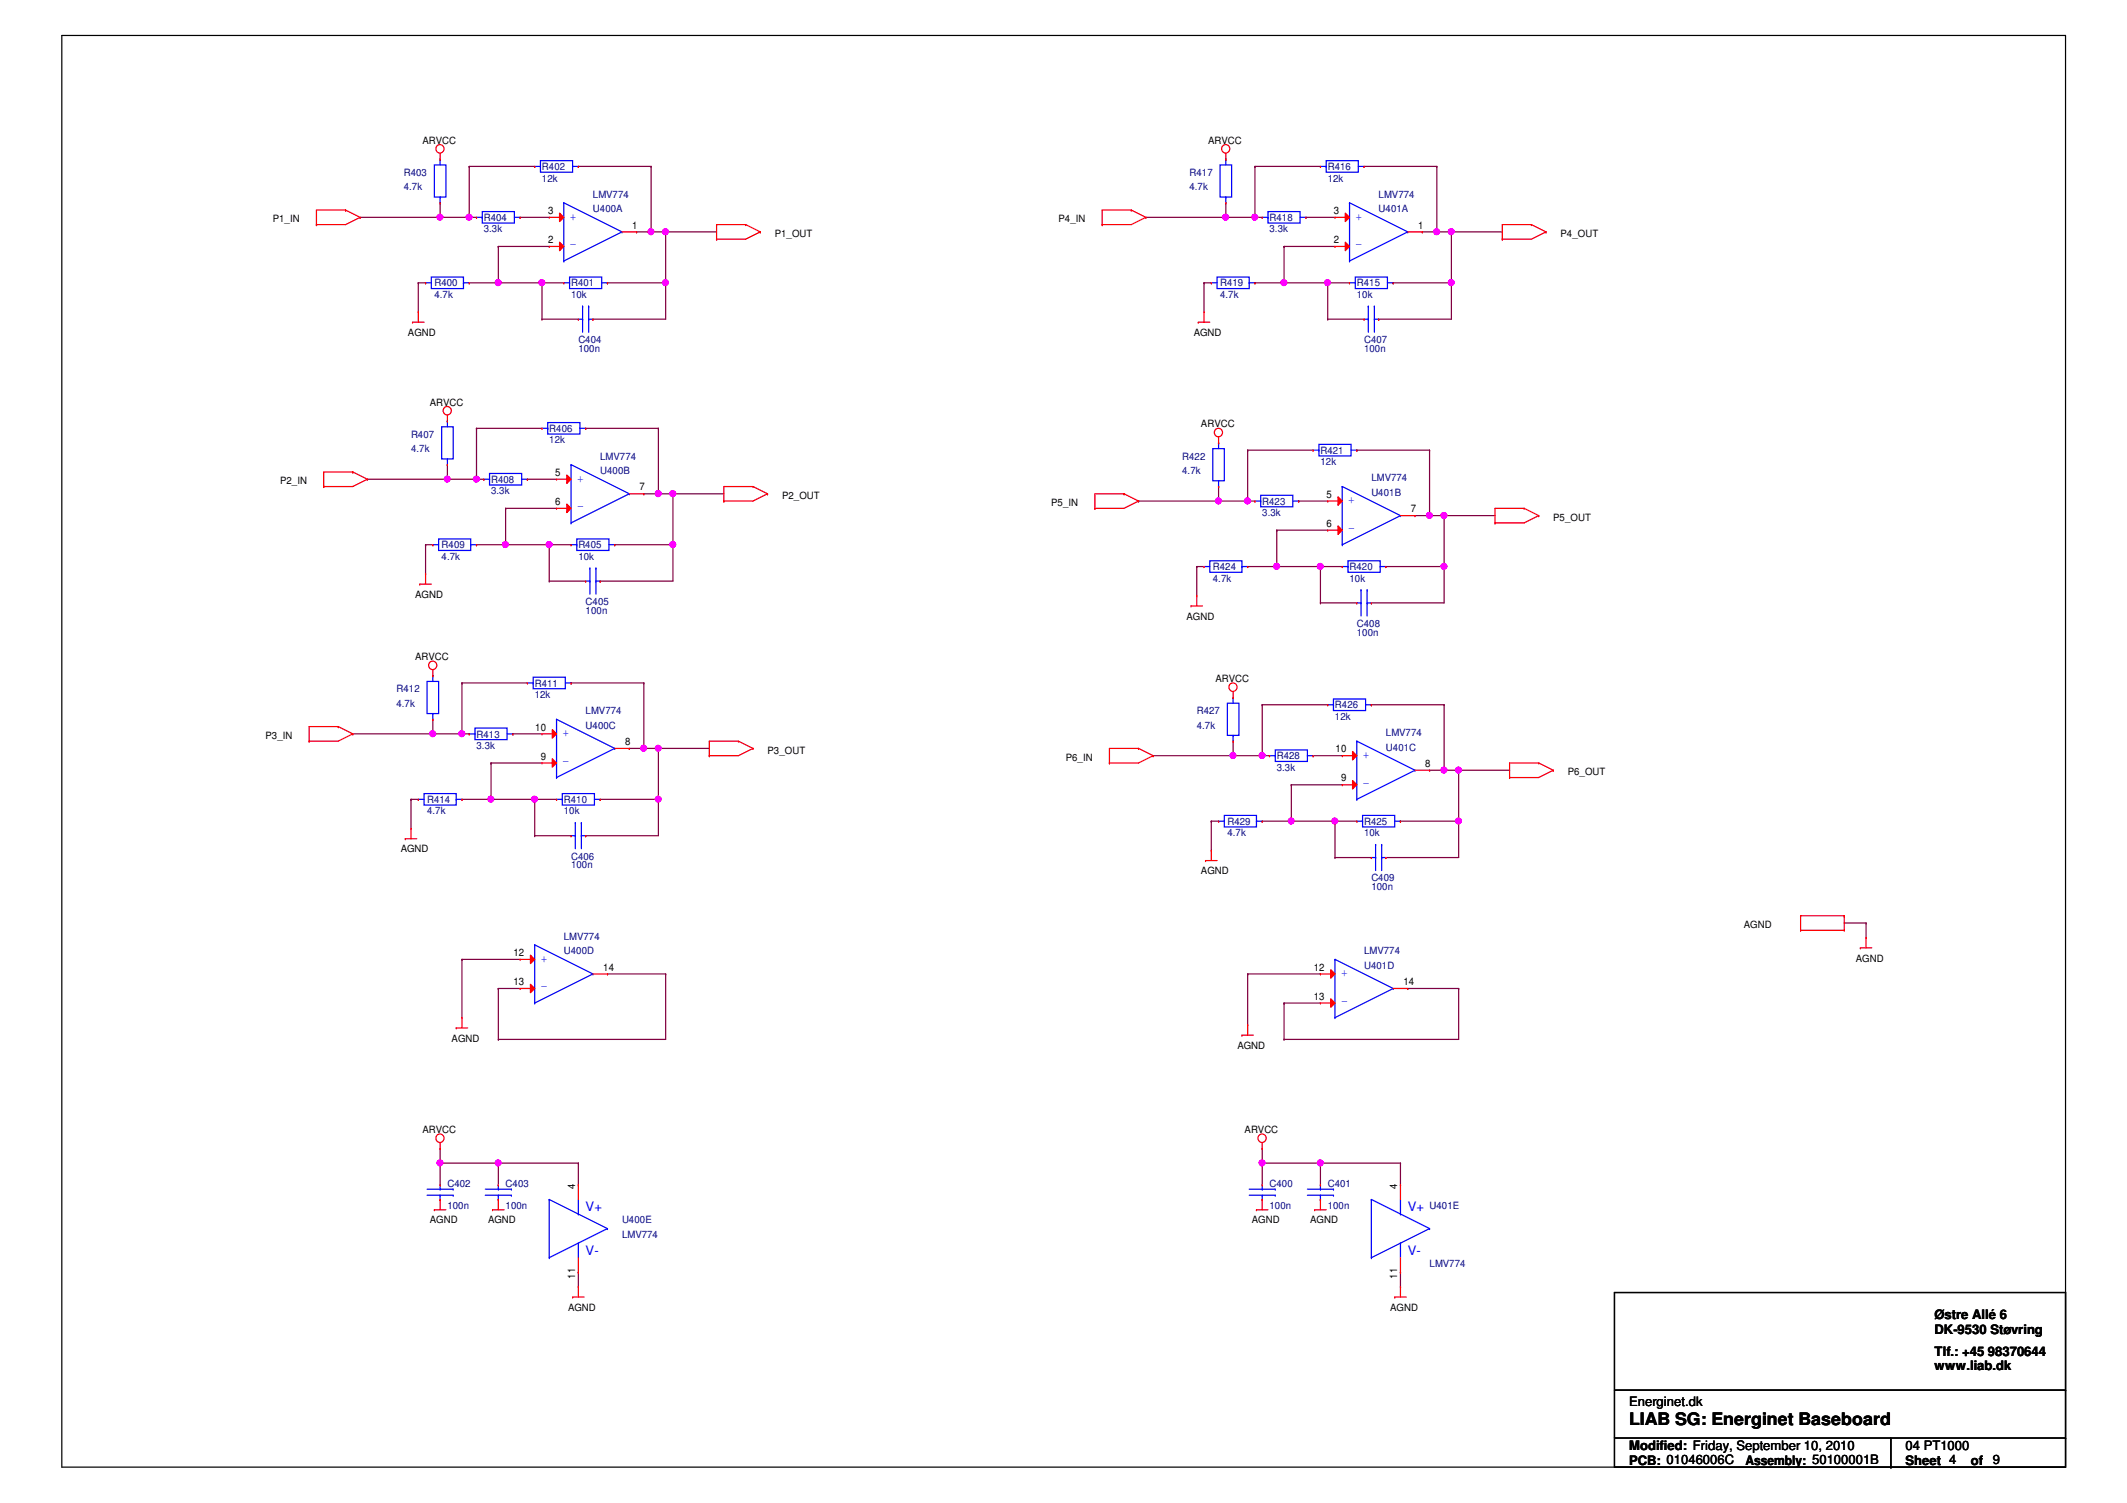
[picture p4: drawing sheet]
<svg xmlns="http://www.w3.org/2000/svg" width="297mm" height="210mm" viewBox="0 0 297 210" stroke-linecap="round" stroke-linejoin="round" font-family="sans-serif">
<path d="M8.6 5h279.9v199.9h-279.9z" fill="none" stroke="#000" stroke-width=".17"/>
<path d="M69.6 34.4h.1M69.6 34.4h7.1M75.7 39.5h.1M75.7 39.5h3" fill="none" stroke="#800040" stroke-width=".17"/>
<circle cx="75.7" cy="39.5" r=".4" fill="#f0f"/>
<circle cx="75.7" cy="39.5" r=".4" fill="none" stroke="#f0f" stroke-width=".17"/>
<path d="M65.5 30.4h.1M65.5 30.4h1M72.6 30.4h.1M72.6 30.4h4.1" fill="none" stroke="#800040" stroke-width=".17"/>
<circle cx="65.5" cy="30.3" r=".4" fill="#f0f"/>
<circle cx="65.5" cy="30.3" r=".4" fill="none" stroke="#f0f" stroke-width=".17"/>
<path d="M50.3 30.4h.1M61.5 28.3h.1M61.5 28.3v2.1h-11.2" fill="none" stroke="#800040" stroke-width=".17"/>
<circle cx="61.4" cy="30.3" r=".4" fill="#f0f"/>
<circle cx="61.4" cy="30.3" r=".4" fill="none" stroke="#f0f" stroke-width=".17"/>
<path d="M61.5 30.4h.1M65.5 23.2h.1M65.5 23.2v7.2h-4M65.5 23.2h9.2M84.8 39.5h.1M93 32.4h.1M93 32.4h7.1M93 32.4v7.1h-8.2" fill="none" stroke="#800040" stroke-width=".17"/>
<circle cx="92.9" cy="39.5" r=".4" fill="#f0f"/>
<circle cx="92.9" cy="39.5" r=".4" fill="none" stroke="#f0f" stroke-width=".17"/>
<circle cx="92.9" cy="32.4" r=".4" fill="#f0f"/>
<circle cx="92.9" cy="32.4" r=".4" fill="none" stroke="#f0f" stroke-width=".17"/>
<path d="M90.9 23.2h.1M90.9 23.2v9.2" fill="none" stroke="#800040" stroke-width=".17"/>
<circle cx="90.9" cy="32.4" r=".4" fill="#f0f"/>
<circle cx="90.9" cy="32.4" r=".4" fill="none" stroke="#f0f" stroke-width=".17"/>
<path d="M58.4 39.5h.1M58.4 39.5v4.1M69.6 34.4h.1M69.6 34.4v5.1M80.8 23.2h.1M80.8 23.2h10.1M88.9 32.4h.1M88.9 32.4h4.1M90.9 32.4h.1" fill="none" stroke="#800040" stroke-width=".17"/>
<circle cx="69.6" cy="39.5" r=".4" fill="#f0f"/>
<circle cx="69.6" cy="39.5" r=".4" fill="none" stroke="#f0f" stroke-width=".17"/>
<g fill="none" stroke="#800040" stroke-width=".17">
<path d="M58.4 39.5h.1M58.4 39.5h1M65.5 39.5h.1M65.5 39.5h10.2M69.6 39.5h.1M75.7 39.5h.1M75.7 39.5v5.1M93 39.5h.1M93 39.5v5.1h-10.2M75.7 44.6h.1M75.7 44.6h5.1M82.8 44.6h.1"/>
<path d="M70.6 71h.1M70.6 71h7.1M76.7 76.1h.1M76.7 76.1h3.1"/>
</g>
<circle cx="76.7" cy="76" r=".4" fill="#f0f"/>
<circle cx="76.7" cy="76" r=".4" fill="none" stroke="#f0f" stroke-width=".17"/>
<path d="M66.5 66.9h.1M66.5 66.9h1.1M73.7 66.9h.1M73.7 66.9h4" fill="none" stroke="#800040" stroke-width=".17"/>
<circle cx="66.5" cy="66.9" r=".4" fill="#f0f"/>
<circle cx="66.5" cy="66.9" r=".4" fill="none" stroke="#f0f" stroke-width=".17"/>
<path d="M51.3 66.9h.1M62.5 64.9h.1M62.5 64.9v2h-11.2" fill="none" stroke="#800040" stroke-width=".17"/>
<circle cx="62.5" cy="66.9" r=".4" fill="#f0f"/>
<circle cx="62.5" cy="66.9" r=".4" fill="none" stroke="#f0f" stroke-width=".17"/>
<path d="M66.5 59.8h.1M66.5 59.8v7.1h-4M66.5 59.8h9.2M62.5 66.9h.1M85.8 76.1h.1M94 69h.1M94 69h7.1M94 69v7.1h-8.2" fill="none" stroke="#800040" stroke-width=".17"/>
<circle cx="94" cy="76" r=".4" fill="#f0f"/>
<circle cx="94" cy="76" r=".4" fill="none" stroke="#f0f" stroke-width=".17"/>
<circle cx="94" cy="68.9" r=".4" fill="#f0f"/>
<circle cx="94" cy="68.9" r=".4" fill="none" stroke="#f0f" stroke-width=".17"/>
<path d="M91.9 59.8h.1M91.9 59.8v9.2" fill="none" stroke="#800040" stroke-width=".17"/>
<circle cx="91.9" cy="68.9" r=".4" fill="#f0f"/>
<circle cx="91.9" cy="68.9" r=".4" fill="none" stroke="#f0f" stroke-width=".17"/>
<path d="M81.8 59.8h.1M81.8 59.8h10.1M59.4 76.1h.1M59.4 76.1v4M70.6 71h.1M70.6 71v5.1M89.9 69h.1M89.9 69h4.1M91.9 69h.1" fill="none" stroke="#800040" stroke-width=".17"/>
<circle cx="70.6" cy="76" r=".4" fill="#f0f"/>
<circle cx="70.6" cy="76" r=".4" fill="none" stroke="#f0f" stroke-width=".17"/>
<g fill="none" stroke="#800040" stroke-width=".17">
<path d="M59.4 76.1h.1M59.4 76.1h1M66.5 76.1h.1M66.5 76.1h10.2M70.6 76.1h.1M76.7 76.1h.1M76.7 76.1v5.1M94 76.1h.1M94 76.1v5.1h-10.2M76.7 81.2h.1M76.7 81.2h5.1M83.8 81.2h.1"/>
<path d="M68.6 106.6h.1M68.6 106.6h7.1M74.7 111.6h.1M74.7 111.6h3"/>
</g>
<circle cx="74.6" cy="111.6" r=".4" fill="#f0f"/>
<circle cx="74.6" cy="111.6" r=".4" fill="none" stroke="#f0f" stroke-width=".17"/>
<path d="M64.5 102.5h.1M64.5 102.5h1M71.6 102.5h.1M71.6 102.5h4.1" fill="none" stroke="#800040" stroke-width=".17"/>
<circle cx="64.5" cy="102.5" r=".4" fill="#f0f"/>
<circle cx="64.5" cy="102.5" r=".4" fill="none" stroke="#f0f" stroke-width=".17"/>
<path d="M49.3 102.5h.1M60.4 100.5h.1M60.4 100.5v2h-11.1" fill="none" stroke="#800040" stroke-width=".17"/>
<circle cx="60.4" cy="102.5" r=".4" fill="#f0f"/>
<circle cx="60.4" cy="102.5" r=".4" fill="none" stroke="#f0f" stroke-width=".17"/>
<path d="M64.5 95.4h.1M64.5 95.4v7.1h-4.1M64.5 95.4h9.2M60.4 102.5h.1M83.8 111.6h.1M91.9 104.5h.1M91.9 104.5h7.2M91.9 104.5v7.1h-8.1" fill="none" stroke="#800040" stroke-width=".17"/>
<circle cx="91.9" cy="111.6" r=".4" fill="#f0f"/>
<circle cx="91.9" cy="111.6" r=".4" fill="none" stroke="#f0f" stroke-width=".17"/>
<circle cx="91.9" cy="104.5" r=".4" fill="#f0f"/>
<circle cx="91.9" cy="104.5" r=".4" fill="none" stroke="#f0f" stroke-width=".17"/>
<path d="M89.9 95.4h.1M89.9 95.4v9.1" fill="none" stroke="#800040" stroke-width=".17"/>
<circle cx="89.9" cy="104.5" r=".4" fill="#f0f"/>
<circle cx="89.9" cy="104.5" r=".4" fill="none" stroke="#f0f" stroke-width=".17"/>
<path d="M79.8 95.4h.1M79.8 95.4h10.1M57.4 111.6h.1M57.4 111.6v4.1M68.6 106.6h.1M68.6 106.6v5M87.9 104.5h.1M87.9 104.5h4M89.9 104.5h.1" fill="none" stroke="#800040" stroke-width=".17"/>
<circle cx="68.6" cy="111.6" r=".4" fill="#f0f"/>
<circle cx="68.6" cy="111.6" r=".4" fill="none" stroke="#f0f" stroke-width=".17"/>
<g fill="none" stroke="#800040" stroke-width=".17">
<path d="M179.3 34.4h.1M179.3 34.4h7.1M185.4 39.5h.1M185.4 39.5h3.1M57.4 111.6h.1M57.4 111.6h1M64.5 111.6h.1M64.5 111.6h10.2M68.6 111.6h.1M74.7 116.7h.1M74.7 111.6h.1M74.7 116.7h5.1"/>
<path d="M74.7 111.6v5.1M81.8 116.7h.1M91.9 111.6h.1M91.9 111.6v5.1h-10.1"/>
</g>
<circle cx="185.4" cy="39.5" r=".4" fill="#f0f"/>
<circle cx="185.4" cy="39.5" r=".4" fill="none" stroke="#f0f" stroke-width=".17"/>
<path d="M175.3 30.4h.1M175.3 30.4h1M182.4 30.4h.1M182.4 30.4h4" fill="none" stroke="#800040" stroke-width=".17"/>
<circle cx="175.2" cy="30.3" r=".4" fill="#f0f"/>
<circle cx="175.2" cy="30.3" r=".4" fill="none" stroke="#f0f" stroke-width=".17"/>
<path d="M160 30.4h.1M171.2 28.3h.1M171.2 28.3v2.1h-11.2" fill="none" stroke="#800040" stroke-width=".17"/>
<circle cx="171.2" cy="30.3" r=".4" fill="#f0f"/>
<circle cx="171.2" cy="30.3" r=".4" fill="none" stroke="#f0f" stroke-width=".17"/>
<path d="M171.2 30.4h.1M175.3 23.2h.1M175.3 23.2v7.2h-4.1M175.3 23.2h9.1M194.6 39.5h.1M202.7 32.4h.1M202.7 32.4h7.1M202.7 32.4v7.1h-8.1" fill="none" stroke="#800040" stroke-width=".17"/>
<circle cx="202.7" cy="39.5" r=".4" fill="#f0f"/>
<circle cx="202.7" cy="39.5" r=".4" fill="none" stroke="#f0f" stroke-width=".17"/>
<circle cx="202.7" cy="32.4" r=".4" fill="#f0f"/>
<circle cx="202.7" cy="32.4" r=".4" fill="none" stroke="#f0f" stroke-width=".17"/>
<path d="M200.7 23.2h.1M200.7 23.2v9.2" fill="none" stroke="#800040" stroke-width=".17"/>
<circle cx="200.6" cy="32.4" r=".4" fill="#f0f"/>
<circle cx="200.6" cy="32.4" r=".4" fill="none" stroke="#f0f" stroke-width=".17"/>
<path d="M168.1 39.5h.1M168.1 39.5v4.1M179.3 34.4h.1M179.3 34.4v5.1M190.5 23.2h.1M190.5 23.2h10.2M198.6 32.4h.1M198.6 32.4h4.1M200.7 32.4h.1" fill="none" stroke="#800040" stroke-width=".17"/>
<circle cx="179.3" cy="39.5" r=".4" fill="#f0f"/>
<circle cx="179.3" cy="39.5" r=".4" fill="none" stroke="#f0f" stroke-width=".17"/>
<g fill="none" stroke="#800040" stroke-width=".17">
<path d="M168.1 39.5h.1M168.1 39.5h1.1M175.3 39.5h.1M175.3 39.5h10.1M179.3 39.5h.1M185.4 39.5h.1M185.4 39.5v5.1M202.7 39.5h.1M202.7 39.5v5.1h-10.2M185.4 44.6h.1M185.4 44.6h5.1M192.5 44.6h.1"/>
<path d="M178.3 74h.1M178.3 74h7.1M184.4 79.1h.1M184.4 79.1h3"/>
</g>
<circle cx="184.4" cy="79.1" r=".4" fill="#f0f"/>
<circle cx="184.4" cy="79.1" r=".4" fill="none" stroke="#f0f" stroke-width=".17"/>
<path d="M174.2 70h.1M174.2 70h1.1M181.4 70h.1M181.4 70h4" fill="none" stroke="#800040" stroke-width=".17"/>
<circle cx="174.2" cy="70" r=".4" fill="#f0f"/>
<circle cx="174.2" cy="70" r=".4" fill="none" stroke="#f0f" stroke-width=".17"/>
<path d="M159 70h.1M170.2 67.9h.1M170.2 67.9v2.1h-11.2" fill="none" stroke="#800040" stroke-width=".17"/>
<circle cx="170.2" cy="70" r=".4" fill="#f0f"/>
<circle cx="170.2" cy="70" r=".4" fill="none" stroke="#f0f" stroke-width=".17"/>
<path d="M170.2 70h.1M174.2 62.9h.1M174.2 62.9v7.1h-4M174.2 62.9h9.2M193.5 79.1h.1M201.7 72h.1M201.7 72h7.1M201.7 72v7.1h-8.2" fill="none" stroke="#800040" stroke-width=".17"/>
<circle cx="201.6" cy="79.1" r=".4" fill="#f0f"/>
<circle cx="201.6" cy="79.1" r=".4" fill="none" stroke="#f0f" stroke-width=".17"/>
<circle cx="201.6" cy="72" r=".4" fill="#f0f"/>
<circle cx="201.6" cy="72" r=".4" fill="none" stroke="#f0f" stroke-width=".17"/>
<path d="M199.6 62.9h.1M199.6 62.9v9.1" fill="none" stroke="#800040" stroke-width=".17"/>
<circle cx="199.6" cy="72" r=".4" fill="#f0f"/>
<circle cx="199.6" cy="72" r=".4" fill="none" stroke="#f0f" stroke-width=".17"/>
<path d="M167.1 79.1h.1M167.1 79.1v4.1M178.3 74h.1M178.3 74v5.1M189.5 62.9h.1M189.5 62.9h10.1M197.6 72h.1M197.6 72h4.1M199.6 72h.1" fill="none" stroke="#800040" stroke-width=".17"/>
<circle cx="178.3" cy="79.1" r=".4" fill="#f0f"/>
<circle cx="178.3" cy="79.1" r=".4" fill="none" stroke="#f0f" stroke-width=".17"/>
<g fill="none" stroke="#800040" stroke-width=".17">
<path d="M167.1 79.1h.1M167.1 79.1h1M174.2 79.1h.1M174.2 79.1h10.2M178.3 79.1h.1M184.4 79.1h.1M184.4 79.1v5.1M201.7 79.1h.1M201.7 79.1v5.1h-10.2M184.4 84.2h.1M184.4 84.2h5.1M191.5 84.2h.1"/>
<path d="M180.3 109.6h.1M180.3 109.6h7.1M186.4 114.7h.1M186.4 114.7h3.1"/>
</g>
<circle cx="186.4" cy="114.7" r=".4" fill="#f0f"/>
<circle cx="186.4" cy="114.7" r=".4" fill="none" stroke="#f0f" stroke-width=".17"/>
<path d="M176.3 105.5h.1M176.3 105.5h1M183.4 105.5h.1M183.4 105.5h4" fill="none" stroke="#800040" stroke-width=".17"/>
<circle cx="176.2" cy="105.5" r=".4" fill="#f0f"/>
<circle cx="176.2" cy="105.5" r=".4" fill="none" stroke="#f0f" stroke-width=".17"/>
<path d="M161 105.5h.1M172.2 103.5h.1M172.2 103.5v2h-11.2" fill="none" stroke="#800040" stroke-width=".17"/>
<circle cx="172.2" cy="105.5" r=".4" fill="#f0f"/>
<circle cx="172.2" cy="105.5" r=".4" fill="none" stroke="#f0f" stroke-width=".17"/>
<path d="M176.3 98.4h.1M176.3 98.4v7.1h-4.1M176.3 98.4h9.1M172.2 105.5h.1M195.6 114.7h.1M203.7 107.6h.1M203.7 107.6h7.1M203.7 107.6v7.1h-8.1" fill="none" stroke="#800040" stroke-width=".17"/>
<circle cx="203.7" cy="114.7" r=".4" fill="#f0f"/>
<circle cx="203.7" cy="114.7" r=".4" fill="none" stroke="#f0f" stroke-width=".17"/>
<circle cx="203.7" cy="107.5" r=".4" fill="#f0f"/>
<circle cx="203.7" cy="107.5" r=".4" fill="none" stroke="#f0f" stroke-width=".17"/>
<path d="M201.7 98.4h.1M201.7 98.4v9.2" fill="none" stroke="#800040" stroke-width=".17"/>
<circle cx="201.6" cy="107.5" r=".4" fill="#f0f"/>
<circle cx="201.6" cy="107.5" r=".4" fill="none" stroke="#f0f" stroke-width=".17"/>
<path d="M191.5 98.4h.1M191.5 98.4h10.2M169.2 114.7h.1M169.2 114.7v4M180.3 109.6h.1M180.3 109.6v5.1M199.6 107.6h.1M199.6 107.6h4.1M201.7 107.6h.1" fill="none" stroke="#800040" stroke-width=".17"/>
<circle cx="180.3" cy="114.7" r=".4" fill="#f0f"/>
<circle cx="180.3" cy="114.7" r=".4" fill="none" stroke="#f0f" stroke-width=".17"/>
<g fill="none" stroke="#800040" stroke-width=".17">
<path d="M169.2 114.7h.1M169.2 114.7h1M176.3 114.7h.1M176.3 114.7h10.1M180.3 114.7h.1M186.4 119.8h.1M186.4 114.7h.1M186.4 119.8h5.1M186.4 114.7v5.1M193.5 119.8h.1M203.7 114.7h.1M203.7 114.7v5.1h-10.2"/>
<path d="M176.3 162.4h.1M176.3 162.4v3.1M176.3 162.4h8.1M184.4 162.4h.1M184.4 162.4v3.1"/>
</g>
<circle cx="176.2" cy="162.4" r=".4" fill="#f0f"/>
<circle cx="176.2" cy="162.4" r=".4" fill="none" stroke="#f0f" stroke-width=".17"/>
<path d="M184.4 162.4h.1M184.4 162.4h11.2M195.6 162.4h.1M195.6 177.7h.1M195.6 162.4v3.1M195.6 177.7v2" fill="none" stroke="#800040" stroke-width=".17"/>
<circle cx="184.4" cy="162.4" r=".4" fill="#f0f"/>
<circle cx="184.4" cy="162.4" r=".4" fill="none" stroke="#f0f" stroke-width=".17"/>
<g fill="none" stroke="#800040" stroke-width=".17">
<path d="M64.5 134h.1M64.5 134v8.1M64.5 134h8.1M69.6 138h.1M69.6 138v7.2M69.6 138h3M84.8 136h.1M84.8 136h8.2M93 136h.1M93 136v9.2h-23.4M69.6 145.2h.1M61.5 162.4h.1"/>
<path d="M61.5 162.4v3.1M61.5 162.4h8.1M69.6 162.4h.1M69.6 162.4v3.1M176.3 160.4h.1M176.3 160.4v2"/>
</g>
<circle cx="61.4" cy="162.4" r=".4" fill="#f0f"/>
<circle cx="61.4" cy="162.4" r=".4" fill="none" stroke="#f0f" stroke-width=".17"/>
<path d="M69.6 162.4h.1M69.6 162.4h11.2" fill="none" stroke="#800040" stroke-width=".17"/>
<circle cx="69.6" cy="162.4" r=".4" fill="#f0f"/>
<circle cx="69.6" cy="162.4" r=".4" fill="none" stroke="#f0f" stroke-width=".17"/>
<g fill="none" stroke="#800040" stroke-width=".17">
<path d="M174.2 136h.1M174.2 136v7.1M174.2 136h10.2M196.6 138h.1M196.6 138h7.1M203.7 138h.1M203.7 138v7.2h-24.4M257.6 128.9h3M260.6 128.9h.1M260.6 130.9h.1M260.6 128.9v2M179.3 140.1h.1"/>
<path d="M179.3 145.2h.1M179.3 140.1h5.1M179.3 140.1v5.1M61.5 160.4h.1M61.5 160.4v2M80.8 162.4h.1M80.8 177.7h.1M80.8 162.4v3.1M80.8 177.7v2"/>
</g>
<g fill="none" stroke="#f00" stroke-width=".17">
<path d="M44.2 31.4h.1M48.3 29.3h.1M48.3 29.3l2 1.1M48.3 29.3h-4.1v2.1M50.3 30.4h.1M50.3 30.4l-2 1h-4.1M61.5 22.2h.1M61.5 21.4v.8M74.7 23.2h.1M80.8 23.2h.1M100.1 33.4h.1M104.1 31.4h.1"/>
<path d="M104.1 31.4h-4v2M104.1 31.4l2.1 1M106.2 32.4h.1M106.2 32.4l-2.1 1h-4M153.9 31.4h.1M158 29.3h.1M158 29.3h-4.1v2.1M158 29.3l2 1.1M160 30.4h.1M160 30.4l-2 1h-4.1M169.2 39.5h.1M171.2 22.2h.1"/>
<path d="M171.2 21.4v.8M175.3 39.5h.1M176.3 30.4h.1M182.4 30.4h.1M209.8 33.4h.1M213.9 31.4h.1M213.9 31.4h-4.1v2M213.9 31.4l2 1M215.9 32.4h.1M215.9 32.4l-2 1h-4.1M57.6 45h.1M57.6 45h1.6"/>
<path d="M58.4 43.6h.1M58.4 43.6v1.4M62.5 58.8h.1M62.5 58v.8M167.3 45h.1M167.3 45h1.6M168.1 43.6h.1M168.1 43.6v1.4M45.2 67.9h.1M49.3 65.9h.1M49.3 65.9l2 1M49.3 65.9h-4.1v2"/>
<path d="M51.3 66.9h.1M51.3 66.9l-2 1h-4.1M60.4 76.1h.1M66.5 76.1h.1M67.6 66.9h.1M73.7 66.9h.1M101.1 70h.1M105.2 67.9h.1M105.2 67.9h-4.1v2.1M105.2 67.9l2 1.1M107.2 69h.1M107.2 69l-2 1h-4.1"/>
<path d="M152.9 71h.1M157 69h.1M157 69l2 1M157 69h-4.1v2M159 70h.1M159 70l-2 1h-4.1M170.2 61.8h.1M170.2 61v.8M208.8 73h.1M212.8 71h.1M212.8 71h-4v2M212.8 71l2.1 1"/>
<path d="M214.9 72h.1M214.9 72l-2.1 1h-4M58.6 81.6h.1M58.6 81.6h1.6M59.4 80.1h.1M59.4 80.1v1.5M60.4 94.4h.1M60.4 93.6v.8M73.7 95.4h.1M79.8 95.4h.1M166.3 84.6h.1M166.3 84.6h1.6"/>
<path d="M167.1 83.2h.1M167.1 83.2v1.4M172.2 97.4h.1M172.2 96.6v.8M189.5 84.2h.1M191.5 84.2h.1M43.2 103.5h.1M47.2 101.5h.1M47.2 101.5l2.1 1M47.2 101.5h-4v2M49.3 102.5h.1M49.3 102.5l-2.1 1h-4"/>
<path d="M56.6 117.1h.1M56.6 117.1h1.6M57.4 115.7h.1M57.4 115.7v1.4M99.1 105.5h.1M103.1 103.5h.1M103.1 103.5h-4v2M103.1 103.5l2.1 1M105.2 104.5h.1M105.2 104.5l-2.1 1h-4M154.9 106.6h.1M159 104.5h.1"/>
<path d="M159 104.5l2 1M159 104.5h-4.1v2.1M161 105.5h.1M161 105.5l-2 1.1h-4.1M169.2 118.7h.1M169.2 118.7v1.5M210.8 108.6h.1M214.9 106.6h.1M214.9 106.6h-4.1v2M214.9 106.6l2 1M216.9 107.6h.1M216.9 107.6l-2 1h-4.1"/>
<path d="M168.4 120.2h.1M168.4 120.2h1.6M251.5 129.9h.1M251.5 127.9h.1M251.5 127.9h6.1M251.5 129.9h6.1M251.5 127.9v2M257.6 127.9h.1M257.6 129.9h.1M257.6 127.9v2M259.8 132.4h.1M259.8 132.4h1.6"/>
<path d="M260.6 130.9h.1M260.6 130.9v1.5M61.5 159.6v.8M63.7 143.6h.1M63.7 143.6h1.6M64.5 142.1h.1M64.5 142.1v1.5M173.4 144.6h.1M173.4 144.6h1.6M174.2 143.1h.1M174.2 143.1v1.5M176.3 159.6v.8"/>
<path d="M60.7 169h.1M60.7 169h1.6M61.5 167.5h.1M61.5 160.4h.1M61.5 167.5v1.5M68.8 169h.1M68.8 169h1.6M69.6 167.5h.1M69.6 167.5v1.5M80.8 179.7h.1M80.8 179.7v1.4M175.5 169h.1"/>
<path d="M175.5 169h1.6M176.3 167.5h.1M176.3 160.4h.1M176.3 167.5v1.5M183.6 169h.1M183.6 169h1.6M184.4 167.5h.1M184.4 167.5v1.5M195.6 179.7h.1M195.6 179.7v1.4M80 181.1h.1M80 181.1h1.6"/>
<path d="M194.8 181.1h.1M194.8 181.1h1.6"/>
<circle cx="61.4" cy="20.8" r=".59"/>
<circle cx="171.2" cy="20.8" r=".59"/>
<circle cx="62.4" cy="57.4" r=".59"/>
<circle cx="170.1" cy="60.4" r=".59"/>
<circle cx="60.4" cy="92.9" r=".59"/>
<circle cx="172.2" cy="96" r=".59"/>
<circle cx="61.4" cy="159" r=".59"/>
<circle cx="176.2" cy="159" r=".59"/>
</g>
<path d="M225.5 180.5h63v24.4h-63zM225.5 194.1h63M288.5 194.1h.1M225.5 200.8h63M264.1 204.9h.1M264.1 200.8v4.1M288.5 200.8h.1" fill="none" stroke="#000" stroke-width=".17"/>
<g fill="none" stroke="#00f" stroke-width=".17">
<path d="M74.7 23.2h.8M75.5 22.4h4.5v1.6h-4.5zM75.5 23.2h.1M80 23.2h.8M80.8 23.2h.1M169.2 39.5h.1M169.2 39.5h.8M170 38.7h4.5v1.6h-4.5zM174.5 39.5h.1M174.5 39.5h.8M176.3 30.4h.8M177.1 29.5h4.5v1.7h-4.5z"/>
<path d="M177.1 30.4h.1M181.6 30.4h.8M182.4 30.4h.1M188.5 28.3h.1M188.5 36.4h.1M188.5 28.3l8.1 4.1M188.5 28.3v8.1M196.6 32.4h.1M196.6 32.4l-8.1 4M60.4 76.1h.1M60.4 76.1h.9M61.3 75.3h4.4v1.6h-4.4z"/>
<path d="M65.7 76.1h.1M65.7 76.1h.8M67.6 66.9h.8M68.4 66.1h4.5v1.6h-4.5zM68.4 66.9h.1M72.9 66.9h.8M73.7 66.9h.1M73.7 95.4h.8M74.5 94.6h4.4v1.6h-4.4zM74.5 95.4h.1M78.9 95.4h.9M79.8 95.4h.1"/>
<path d="M189.5 84.2h.6M190.1 84.2h.1M190.1 82.4h.1M190.1 82.4v3.6M190.9 82.4h.1M190.9 84.2h.1M190.9 84.2h.6M190.9 82.4v3.6"/>
</g>
<path d="M187.9 33.8l.6 .6-.6 .6z" fill="#f00"/>
<path d="M186.4 34.4h.1M186.4 34.4h2.1M187.9 33.8l.6 .6-.6 .6z" fill="none" stroke="#f00" stroke-width=".17"/>
<path d="M187.9 29.8l.6 .6-.6 .5z" fill="#f00"/>
<path d="M186.4 30.4h.1M186.4 30.4h2.1M187.9 29.8l.6 .6-.6 .5zM196.6 32.4h2M198.6 32.4h.1" fill="none" stroke="#f00" stroke-width=".17"/>
<path d="M74.7 132h.1M74.7 132l8.1 4M74.7 132v8.1M82.8 136h.1M82.8 136l-8.1 4.1M74.7 140.1h.1" fill="none" stroke="#00f" stroke-width=".17"/>
<path d="M74.1 137.5l.6 .5-.6 .6z" fill="#f00"/>
<path d="M72.6 138h.1M72.6 138h2.1M74.1 137.5l.6 .5-.6 .6z" fill="none" stroke="#f00" stroke-width=".17"/>
<path d="M74.1 133.4l.6 .6-.6 .6z" fill="#f00"/>
<g fill="none" stroke="#f00" stroke-width=".17">
<path d="M61.5 28.3h.1M61.5 22.2h.1M190.5 44.6h.1M192.5 44.6h.1M60.4 94.4h.1M60.4 100.5h.1M189.5 114.7h.1M195.6 114.7h.1M72.6 134h.1M72.6 134h2.1M74.1 133.4l.6 .6-.6 .6zM82.8 136h2"/>
<path d="M84.8 136h.1"/>
</g>
<g fill="none" stroke="#00f" stroke-width=".17">
<path d="M60.7 23h1.6v4.5h-1.6zM61.5 27.5h.1M61.5 22.2h.1M61.5 22.2v.8M61.5 27.5v.8M190.5 44.6h.6M191.1 44.6h.1M191.1 42.8h.1M191.1 42.8v3.6M191.9 42.8h.1M191.9 44.6h.1M191.9 44.6h.6"/>
<path d="M191.9 42.8v3.6M79.8 64.9h.1M79.8 73h.1M79.8 64.9l8.1 4.1M79.8 64.9v8.1M87.9 69h.1M87.9 69l-8.1 4M59.6 95.2h1.7v4.5h-1.7zM60.4 99.7h.1M60.4 94.4h.1M60.4 94.4v.8M60.4 99.7v.8"/>
<path d="M189.5 114.7h.8M190.3 113.9h4.5v1.6h-4.5zM190.3 114.7h.1M194.8 114.7h.8M195.6 114.7h.1"/>
</g>
<path d="M79.2 70.4l.6 .6-.6 .6z" fill="#f00"/>
<path d="M77.7 71h.1M77.7 71h2.1M79.2 70.4l.6 .6-.6 .6z" fill="none" stroke="#f00" stroke-width=".17"/>
<path d="M79.2 66.3l.6 .6-.6 .6z" fill="#f00"/>
<g fill="none" stroke="#f00" stroke-width=".17">
<path d="M59.4 39.5h.1M65.5 39.5h.1M66.5 30.4h.1M72.6 30.4h.1M77.7 66.9h.1M77.7 66.9h2.1M79.2 66.3l.6 .6-.6 .6zM87.9 69h2M89.9 69h.1M183.4 62.9h.1M187.4 79.1h.1M189.5 62.9h.1"/>
<path d="M193.5 79.1h.1M81.8 81.2h.1M83.8 81.2h.1M185.4 98.4h.1M191.5 98.4h.1M58.4 111.6h.1M64.5 111.6h.1M65.5 102.5h.1M71.6 102.5h.1M80.8 165.5h.1M80.8 177.7h.1M80.8 165.5v2"/>
<path d="M80.8 175.6v2.1M184.4 165.5h.1M184.4 167.5h.1"/>
</g>
<g fill="none" stroke="#00f" stroke-width=".17">
<path d="M59.4 39.5h.1M59.4 39.5h.8M60.2 38.7h4.5v1.6h-4.5zM64.7 39.5h.1M64.7 39.5h.8M66.5 30.4h.8M67.3 29.5h4.5v1.7h-4.5zM67.3 30.4h.1M71.8 30.4h.8M72.6 30.4h.1M82.4 79.3h.1M82.4 79.3v3.7"/>
<path d="M83.2 79.3h.1M83.2 79.3v3.7M183.4 62.9h.8M184.2 62.1h4.5v1.6h-4.5zM184.2 62.9h.1M187.4 79.1h.9M188.3 78.3h4.4v1.6h-4.4zM188.3 79.1h.1M188.7 62.9h.8M189.5 62.9h.1M192.7 79.1h.8M193.5 79.1h.1"/>
<path d="M81.8 81.2h.6M82.4 81.2h.1M83.2 81.2h.1M83.2 81.2h.6M185.4 98.4h.8M186.2 97.6h4.5v1.6h-4.5zM186.2 98.4h.1M190.7 98.4h.8M191.5 98.4h.1M58.4 111.6h.1M58.4 111.6h.8M59.2 110.8h4.5v1.6h-4.5z"/>
<path d="M63.7 111.6h.1M63.7 111.6h.8M65.5 102.5h.8M66.3 101.7h4.5v1.6h-4.5zM66.3 102.5h.1M70.8 102.5h.8M71.6 102.5h.1M186.4 134h.1M186.4 134l8.2 4M186.4 134v8.1M194.6 138h.1M194.6 138l-8.2 4.1"/>
<path d="M186.4 142.1h.1M76.7 175.6h.1M76.7 167.5h.1M76.7 167.5l8.1 4.1M76.7 167.5v8.1M80.8 173.6h.1M80.8 169.5h.1M80.8 167.5v2M80.8 173.6v2M84.8 171.6h.1M84.8 171.6l-8.1 4M182.6 166.9h3.6"/>
<path d="M182.6 166.1h3.6M184.4 166.1h.1M184.4 166.9h.1M184.4 165.5v.6M184.4 166.9v.6M186.2 166.9h.1M186.2 166.1h.1"/>
</g>
<path d="M185.8 139.5l.6 .6-.6 .6z" fill="#f00"/>
<path d="M185.8 139.5l.6 .6-.6 .6zM184.4 140.1h.1M184.4 140.1h2" fill="none" stroke="#f00" stroke-width=".17"/>
<path d="M185.8 135.4l.6 .6-.6 .6z" fill="#f00"/>
<g fill="none" stroke="#f00" stroke-width=".17">
<path d="M184.4 23.2h.1M188.5 39.5h.1M190.5 23.2h.1M194.6 39.5h.1M80.8 44.6h.1M82.8 44.6h.1M79.8 76.1h.1M85.8 76.1h.1M170.2 67.9h.1M170.2 61.8h.1M172.2 97.4h.1M79.8 116.7h.1"/>
<path d="M81.8 116.7h.1M172.2 103.5h.1M184.4 136h.1M184.4 136h2M185.8 135.4l.6 .6-.6 .6zM194.6 138h2M196.6 138h.1M61.5 165.5h.1M61.5 167.5h.1"/>
</g>
<g fill="none" stroke="#00f" stroke-width=".17">
<path d="M184.4 23.2h.8M185.2 22.4h4.5v1.6h-4.5zM185.2 23.2h.1M188.5 39.5h.8M189.3 38.7h4.5v1.6h-4.5zM189.3 39.5h.1M189.7 23.2h.8M190.5 23.2h.1M193.8 39.5h.8M194.6 39.5h.1M80.8 44.6h.6M81.4 44.6h.1"/>
<path d="M81.4 42.8h.1M81.4 42.8v3.6M82.2 42.8h.1M82.2 44.6h.1M82.2 44.6h.6M82.2 42.8v3.6M79.8 76.1h.8M80.6 75.3h4.4v1.6h-4.4zM80.6 76.1h.1M85 76.1h.8M85.8 76.1h.1M169.4 62.7h1.6v4.4h-1.6z"/>
<path d="M170.2 67.1h.1M170.2 61.8h.1M170.2 61.8v.9M170.2 67.1v.8M171.4 98.2h1.6v4.5h-1.6zM172.2 97.4h.1M172.2 97.4v.8M77.7 100.5h.1M77.7 108.6h.1M77.7 100.5l8.1 4M77.7 100.5v8.1M79.8 116.7h.5"/>
<path d="M80.3 116.7h.1M80.3 114.9h.1M80.3 114.9v3.6M81.2 114.9h.1M81.2 116.7h.1M81.2 116.7h.6M81.2 114.9v3.6M85.8 104.5h.1M85.8 104.5l-8.1 4.1M172.2 102.7h.1M172.2 102.7v.8M59.6 166.9h3.7"/>
<path d="M59.6 166.1h3.7M61.5 166.1h.1M61.5 166.9h.1M61.5 165.5v.6M61.5 166.9v.6M63.3 166.9h.1M63.3 166.1h.1"/>
</g>
<path d="M77.1 106l.6 .6-.6 .5z" fill="#f00"/>
<path d="M75.7 106.6h.1M75.7 106.6h2M77.1 106l.6 .6-.6 .5z" fill="none" stroke="#f00" stroke-width=".17"/>
<path d="M77.1 101.9l.6 .6-.6 .6z" fill="#f00"/>
<path d="M75.7 59.8h.1M81.8 59.8h.1M75.7 102.5h.1M75.7 102.5h2M77.1 101.9l.6 .6-.6 .6zM85.8 104.5h2.1M87.9 104.5h.1" fill="none" stroke="#f00" stroke-width=".17"/>
<path d="M78.7 28.3h.1M78.7 36.4h.1M78.7 28.3l8.2 4.1M78.7 28.3v8.1M86.9 32.4h.1M86.9 32.4l-8.2 4M75.7 59.8h.8M76.5 59h4.5v1.6h-4.5zM76.5 59.8h.1M81 59.8h.8M81.8 59.8h.1" fill="none" stroke="#00f" stroke-width=".17"/>
<path d="M78.1 33.8l.6 .6-.6 .6z" fill="#f00"/>
<path d="M76.7 34.4h.1M76.7 34.4h2M78.1 33.8l.6 .6-.6 .6z" fill="none" stroke="#f00" stroke-width=".17"/>
<path d="M78.1 29.8l.6 .6-.6 .5z" fill="#f00"/>
<g fill="none" stroke="#f00" stroke-width=".17">
<path d="M76.7 30.4h.1M76.7 30.4h2M78.1 29.8l.6 .6-.6 .5zM86.9 32.4h2M88.9 32.4h.1M171.2 28.3h.1M171.2 22.2h.1M62.5 58.8h.1M62.5 64.9h.1M168.1 79.1h.1M174.2 79.1h.1M175.3 70h.1"/>
<path d="M181.4 70h.1M77.7 111.6h.1M83.8 111.6h.1M170.2 114.7h.1M176.3 114.7h.1M177.3 105.5h.1M183.4 105.5h.1M176.3 165.5h.1M176.3 167.5h.1"/>
</g>
<g fill="none" stroke="#00f" stroke-width=".17">
<path d="M170.4 23h1.6v4.5h-1.6zM171.2 27.5h.1M171.2 22.2h.1M171.2 22.2v.8M171.2 27.5v.8M61.7 59.6h1.6v4.5h-1.6zM62.5 58.8h.1M62.5 58.8v.8M62.5 64.1h.1M62.5 64.1v.8M168.1 79.1h.1M168.1 79.1h.8"/>
<path d="M168.9 78.3h4.5v1.6h-4.5zM173.4 79.1h.1M173.4 79.1h.8M175.3 70h.8M176.1 69.2h4.4v1.6h-4.4zM176.1 70h.1M180.5 70h.9M181.4 70h.1M77.7 111.6h.8M78.5 110.8h4.5v1.6h-4.5zM78.5 111.6h.1M83 111.6h.8"/>
<path d="M83.8 111.6h.1M170.2 114.7h.1M170.2 114.7h.8M171 113.9h4.5v1.6h-4.5zM175.5 114.7h.1M175.5 114.7h.8M177.3 105.5h.8M178.1 104.7h4.5v1.6h-4.5zM178.1 105.5h.1M182.6 105.5h.8M183.4 105.5h.1M189.5 103.5h.1"/>
<path d="M189.5 111.6h.1M189.5 103.5l8.1 4.1M189.5 103.5v8.1M197.6 107.6h.1M197.6 107.6l-8.1 4M174.5 166.9h3.6M174.5 166.1h3.6M176.3 166.1h.1M176.3 166.9h.1M176.3 165.5v.6M176.3 166.9v.6M178.1 166.9h.1"/>
<path d="M178.1 166.1h.1"/>
</g>
<path d="M188.9 109l.6 .6-.6 .6z" fill="#f00"/>
<path d="M187.4 109.6h.1M187.4 109.6h2.1M188.9 109l.6 .6-.6 .6z" fill="none" stroke="#f00" stroke-width=".17"/>
<path d="M188.9 104.9l.6 .6-.6 .6z" fill="#f00"/>
<path d="M78.7 39.5h.1M84.8 39.5h.1M187.4 105.5h.1M187.4 105.5h2.1M188.9 104.9l.6 .6-.6 .6zM197.6 107.6h2M199.6 107.6h.1" fill="none" stroke="#f00" stroke-width=".17"/>
<path d="M78.7 39.5h.8M79.5 38.7h4.5v1.6h-4.5zM79.5 39.5h.1M84 39.5h.8M84.8 39.5h.1M187.4 67.9h.1M187.4 76.1h.1M187.4 67.9l8.2 4.1M187.4 67.9v8.2M195.6 72h.1M195.6 72l-8.2 4.1" fill="none" stroke="#00f" stroke-width=".17"/>
<path d="M186.9 73.4l.5 .6-.5 .6z" fill="#f00"/>
<path d="M185.4 74h.1M185.4 74h2M186.9 73.4l.5 .6-.5 .6z" fill="none" stroke="#f00" stroke-width=".17"/>
<path d="M186.9 69.4l.5 .6-.5 .6z" fill="#f00"/>
<g fill="none" stroke="#f00" stroke-width=".17">
<path d="M185.4 70h.1M185.4 70h2M186.9 69.4l.5 .6-.5 .6zM195.6 72h2M197.6 72h.1M191.5 119.8h.1M193.5 119.8h.1M69.6 165.5h.1M69.6 167.5h.1M195.6 165.5h.1M195.6 177.7h.1M195.6 165.5v2"/>
<path d="M195.6 175.6v2.1"/>
</g>
<g fill="none" stroke="#00f" stroke-width=".17">
<path d="M191.5 119.8h.6M192.1 119.8h.1M192.1 117.9h.1M192.1 117.9v3.7M193 117.9h.1M193 119.8h.1M193 119.8h.5M193 117.9v3.7M67.8 166.9h3.6M67.8 166.1h3.6M69.6 166.1h.1M69.6 166.9h.1"/>
<path d="M69.6 165.5v.6M69.6 166.9v.6M71.4 166.9h.1M71.4 166.1h.1M191.5 175.6h.1M191.5 167.5h.1M191.5 167.5l8.1 4.1M191.5 167.5v8.1M195.6 173.6h.1M195.6 169.5h.1M195.6 167.5v2M195.6 173.6v2"/>
<path d="M199.6 171.6h.1M199.6 171.6l-8.1 4"/>
</g>
<circle cx="75.7" cy="39.5" r=".4" fill="#f0f"/>
<circle cx="75.7" cy="39.5" r=".4" fill="none" stroke="#f0f" stroke-width=".17"/>
<circle cx="65.5" cy="30.3" r=".4" fill="#f0f"/>
<circle cx="65.5" cy="30.3" r=".4" fill="none" stroke="#f0f" stroke-width=".17"/>
<circle cx="61.4" cy="30.3" r=".4" fill="#f0f"/>
<circle cx="61.4" cy="30.3" r=".4" fill="none" stroke="#f0f" stroke-width=".17"/>
<circle cx="92.9" cy="39.5" r=".4" fill="#f0f"/>
<circle cx="92.9" cy="39.5" r=".4" fill="none" stroke="#f0f" stroke-width=".17"/>
<circle cx="92.9" cy="32.4" r=".4" fill="#f0f"/>
<circle cx="92.9" cy="32.4" r=".4" fill="none" stroke="#f0f" stroke-width=".17"/>
<circle cx="90.9" cy="32.4" r=".4" fill="#f0f"/>
<circle cx="90.9" cy="32.4" r=".4" fill="none" stroke="#f0f" stroke-width=".17"/>
<circle cx="69.6" cy="39.5" r=".4" fill="#f0f"/>
<circle cx="69.6" cy="39.5" r=".4" fill="none" stroke="#f0f" stroke-width=".17"/>
<circle cx="76.7" cy="76" r=".4" fill="#f0f"/>
<circle cx="76.7" cy="76" r=".4" fill="none" stroke="#f0f" stroke-width=".17"/>
<circle cx="66.5" cy="66.9" r=".4" fill="#f0f"/>
<circle cx="66.5" cy="66.9" r=".4" fill="none" stroke="#f0f" stroke-width=".17"/>
<circle cx="62.5" cy="66.9" r=".4" fill="#f0f"/>
<circle cx="62.5" cy="66.9" r=".4" fill="none" stroke="#f0f" stroke-width=".17"/>
<circle cx="94" cy="76" r=".4" fill="#f0f"/>
<circle cx="94" cy="76" r=".4" fill="none" stroke="#f0f" stroke-width=".17"/>
<circle cx="94" cy="68.9" r=".4" fill="#f0f"/>
<circle cx="94" cy="68.9" r=".4" fill="none" stroke="#f0f" stroke-width=".17"/>
<circle cx="91.9" cy="68.9" r=".4" fill="#f0f"/>
<circle cx="91.9" cy="68.9" r=".4" fill="none" stroke="#f0f" stroke-width=".17"/>
<circle cx="70.6" cy="76" r=".4" fill="#f0f"/>
<circle cx="70.6" cy="76" r=".4" fill="none" stroke="#f0f" stroke-width=".17"/>
<circle cx="74.6" cy="111.6" r=".4" fill="#f0f"/>
<circle cx="74.6" cy="111.6" r=".4" fill="none" stroke="#f0f" stroke-width=".17"/>
<circle cx="64.5" cy="102.5" r=".4" fill="#f0f"/>
<circle cx="64.5" cy="102.5" r=".4" fill="none" stroke="#f0f" stroke-width=".17"/>
<circle cx="60.4" cy="102.5" r=".4" fill="#f0f"/>
<circle cx="60.4" cy="102.5" r=".4" fill="none" stroke="#f0f" stroke-width=".17"/>
<circle cx="91.9" cy="111.6" r=".4" fill="#f0f"/>
<circle cx="91.9" cy="111.6" r=".4" fill="none" stroke="#f0f" stroke-width=".17"/>
<circle cx="91.9" cy="104.5" r=".4" fill="#f0f"/>
<circle cx="91.9" cy="104.5" r=".4" fill="none" stroke="#f0f" stroke-width=".17"/>
<circle cx="89.9" cy="104.5" r=".4" fill="#f0f"/>
<circle cx="89.9" cy="104.5" r=".4" fill="none" stroke="#f0f" stroke-width=".17"/>
<circle cx="68.6" cy="111.6" r=".4" fill="#f0f"/>
<circle cx="68.6" cy="111.6" r=".4" fill="none" stroke="#f0f" stroke-width=".17"/>
<circle cx="185.4" cy="39.5" r=".4" fill="#f0f"/>
<circle cx="185.4" cy="39.5" r=".4" fill="none" stroke="#f0f" stroke-width=".17"/>
<circle cx="175.2" cy="30.3" r=".4" fill="#f0f"/>
<circle cx="175.2" cy="30.3" r=".4" fill="none" stroke="#f0f" stroke-width=".17"/>
<circle cx="171.2" cy="30.3" r=".4" fill="#f0f"/>
<circle cx="171.2" cy="30.3" r=".4" fill="none" stroke="#f0f" stroke-width=".17"/>
<circle cx="202.7" cy="39.5" r=".4" fill="#f0f"/>
<circle cx="202.7" cy="39.5" r=".4" fill="none" stroke="#f0f" stroke-width=".17"/>
<circle cx="202.7" cy="32.4" r=".4" fill="#f0f"/>
<circle cx="202.7" cy="32.4" r=".4" fill="none" stroke="#f0f" stroke-width=".17"/>
<circle cx="200.6" cy="32.4" r=".4" fill="#f0f"/>
<circle cx="200.6" cy="32.4" r=".4" fill="none" stroke="#f0f" stroke-width=".17"/>
<circle cx="179.3" cy="39.5" r=".4" fill="#f0f"/>
<circle cx="179.3" cy="39.5" r=".4" fill="none" stroke="#f0f" stroke-width=".17"/>
<circle cx="184.4" cy="79.1" r=".4" fill="#f0f"/>
<circle cx="184.4" cy="79.1" r=".4" fill="none" stroke="#f0f" stroke-width=".17"/>
<circle cx="174.2" cy="70" r=".4" fill="#f0f"/>
<circle cx="174.2" cy="70" r=".4" fill="none" stroke="#f0f" stroke-width=".17"/>
<circle cx="170.2" cy="70" r=".4" fill="#f0f"/>
<circle cx="170.2" cy="70" r=".4" fill="none" stroke="#f0f" stroke-width=".17"/>
<circle cx="201.6" cy="79.1" r=".4" fill="#f0f"/>
<circle cx="201.6" cy="79.1" r=".4" fill="none" stroke="#f0f" stroke-width=".17"/>
<circle cx="201.6" cy="72" r=".4" fill="#f0f"/>
<circle cx="201.6" cy="72" r=".4" fill="none" stroke="#f0f" stroke-width=".17"/>
<circle cx="199.6" cy="72" r=".4" fill="#f0f"/>
<circle cx="199.6" cy="72" r=".4" fill="none" stroke="#f0f" stroke-width=".17"/>
<circle cx="178.3" cy="79.1" r=".4" fill="#f0f"/>
<circle cx="178.3" cy="79.1" r=".4" fill="none" stroke="#f0f" stroke-width=".17"/>
<circle cx="186.4" cy="114.7" r=".4" fill="#f0f"/>
<circle cx="186.4" cy="114.7" r=".4" fill="none" stroke="#f0f" stroke-width=".17"/>
<circle cx="176.2" cy="105.5" r=".4" fill="#f0f"/>
<circle cx="176.2" cy="105.5" r=".4" fill="none" stroke="#f0f" stroke-width=".17"/>
<circle cx="172.2" cy="105.5" r=".4" fill="#f0f"/>
<circle cx="172.2" cy="105.5" r=".4" fill="none" stroke="#f0f" stroke-width=".17"/>
<circle cx="203.7" cy="114.7" r=".4" fill="#f0f"/>
<circle cx="203.7" cy="114.7" r=".4" fill="none" stroke="#f0f" stroke-width=".17"/>
<circle cx="203.7" cy="107.5" r=".4" fill="#f0f"/>
<circle cx="203.7" cy="107.5" r=".4" fill="none" stroke="#f0f" stroke-width=".17"/>
<circle cx="201.6" cy="107.5" r=".4" fill="#f0f"/>
<circle cx="201.6" cy="107.5" r=".4" fill="none" stroke="#f0f" stroke-width=".17"/>
<circle cx="180.3" cy="114.7" r=".4" fill="#f0f"/>
<circle cx="180.3" cy="114.7" r=".4" fill="none" stroke="#f0f" stroke-width=".17"/>
<circle cx="176.2" cy="162.4" r=".4" fill="#f0f"/>
<circle cx="176.2" cy="162.4" r=".4" fill="none" stroke="#f0f" stroke-width=".17"/>
<circle cx="184.4" cy="162.4" r=".4" fill="#f0f"/>
<circle cx="184.4" cy="162.4" r=".4" fill="none" stroke="#f0f" stroke-width=".17"/>
<circle cx="61.4" cy="162.4" r=".4" fill="#f0f"/>
<circle cx="61.4" cy="162.4" r=".4" fill="none" stroke="#f0f" stroke-width=".17"/>
<circle cx="69.6" cy="162.4" r=".4" fill="#f0f"/>
<circle cx="69.6" cy="162.4" r=".4" fill="none" stroke="#f0f" stroke-width=".17"/>
<text font-size="2.4" x="227.5" y="199">LIAB SG: Energinet Baseboard</text>
<g font-size="1.8" fill="#00f">
<text x="80.6" y="29.8" transform="rotate(180 80.6 29.8)">+</text>
<text x="190.3" y="29.8" transform="rotate(180 190.3 29.8)">+</text>
<text x="80.6" y="33.7" transform="rotate(180 80.6 33.7)">-</text>
<text x="190.3" y="33.7" transform="rotate(180 190.3 33.7)">-</text>
<text x="81.6" y="66.4" transform="rotate(180 81.6 66.4)">+</text>
<text x="81.6" y="70.3" transform="rotate(180 81.6 70.3)">-</text>
<text x="189.3" y="69.5" transform="rotate(180 189.3 69.5)">+</text>
<text x="189.3" y="73.3" transform="rotate(180 189.3 73.3)">-</text>
<text x="79.5" y="102" transform="rotate(180 79.5 102)">+</text>
<text x="79.5" y="105.8" transform="rotate(180 79.5 105.8)">-</text>
<text x="191.3" y="105" transform="rotate(180 191.3 105)">+</text>
<text x="191.3" y="108.9" transform="rotate(180 191.3 108.9)">-</text>
<text x="76.5" y="133.5" transform="rotate(180 76.5 133.5)">+</text>
<text x="76.5" y="137.3" transform="rotate(180 76.5 137.3)">-</text>
<text x="188.3" y="135.5" transform="rotate(180 188.3 135.5)">+</text>
<text x="188.3" y="139.4" transform="rotate(180 188.3 139.4)">-</text>
<text x="81.8" y="169.2">V+</text>
<text x="196.6" y="169.2">V+</text>
<text x="81.8" y="175.3">V-</text>
<text x="196.6" y="175.3">V-</text>
</g>
<g font-size="1.8">
<text x="270.2" y="184.2">Østre Allé 6</text>
<text x="270.2" y="186.3">DK-9530 Støvring</text>
<text x="270.2" y="189.3">Tlf.: +45 98370644</text>
<text x="270.2" y="191.3">www.liab.dk</text>
<text x="227.5" y="196.4">Energinet.dk</text>
<text x="227.5" y="202.5">Modified: Friday, September 10, 2010</text>
<text x="266.1" y="202.5">04 PT1000</text>
<text x="227.5" y="204.6">PCB: 01046006C</text>
<text x="243.8" y="204.6">Assembly: 50100001B</text>
<text x="266.1" y="204.6">Sheet 4</text>
<text x="275.2" y="204.6">of</text>
<text x="278.3" y="204.5">9</text>
</g>
<g font-size="1.4">
<text x="59" y="20.1">ARVCC</text>
<text x="168.7" y="20.1">ARVCC</text>
<text x="76.5" y="29.9">3</text>
<text x="186.3" y="29.9">3</text>
<text x="38.1" y="31.1">P1_IN</text>
<text x="76.5" y="34">2</text>
<text x="88.3" y="31.9">1</text>
<text x="108.2" y="33.1">P1_OUT</text>
<text x="147.8" y="31.1">P4_IN</text>
<text x="186.3" y="34">2</text>
<text x="198" y="31.9">1</text>
<text x="217.9" y="33.1">P4_OUT</text>
<text x="57" y="46.9">AGND</text>
<text x="166.7" y="46.9">AGND</text>
<text x="60" y="56.6">ARVCC</text>
<text x="167.7" y="59.7">ARVCC</text>
<text x="39.1" y="67.6">P2_IN</text>
<text x="77.6" y="70.5">6</text>
<text x="77.6" y="66.5">5</text>
<text x="89.3" y="68.5">7</text>
<text x="109.2" y="69.7">P2_OUT</text>
<text x="146.8" y="70.7">P5_IN</text>
<text x="185.2" y="69.5">5</text>
<text x="197" y="71.5">7</text>
<text x="185.2" y="73.6">6</text>
<text x="216.9" y="72.7">P5_OUT</text>
<text x="58" y="83.5">AGND</text>
<text x="165.7" y="86.5">AGND</text>
<text x="58" y="92.2">ARVCC</text>
<text x="169.8" y="95.2">ARVCC</text>
<text x="37.1" y="103.2">P3_IN</text>
<text x="74.8" y="102">10</text>
<text x="75.5" y="106.1">9</text>
<text x="87.3" y="104.1">8</text>
<text x="107.2" y="105.2">P3_OUT</text>
<text x="148.8" y="106.3">P6_IN</text>
<text x="186.5" y="105.1">10</text>
<text x="199" y="107.1">8</text>
<text x="187.3" y="109.1">9</text>
<text x="218.9" y="108.3">P6_OUT</text>
<text x="56" y="119">AGND</text>
<text x="167.7" y="122.1">AGND</text>
<text x="243.5" y="129.6">AGND</text>
<text x="71.7" y="137.6">13</text>
<text x="71.7" y="133.5">12</text>
<text x="84.2" y="135.6">14</text>
<text x="183.5" y="135.6">12</text>
<text x="196" y="137.6">14</text>
<text x="259.2" y="134.3">AGND</text>
<text x="183.5" y="139.6">13</text>
<text x="63.1" y="145.5">AGND</text>
<text x="172.8" y="146.5">AGND</text>
<text x="59" y="158.2">ARVCC</text>
<text x="173.8" y="158.2">ARVCC</text>
<text x="80.3" y="166.1" transform="rotate(-90 80.3 166.1)">4</text>
<text x="195.1" y="166.1" transform="rotate(-90 195.1 166.1)">4</text>
<text x="60" y="170.9">AGND</text>
<text x="68.2" y="170.9">AGND</text>
<text x="174.8" y="170.9">AGND</text>
<text x="183" y="170.9">AGND</text>
<text x="80.3" y="178.6" transform="rotate(-90 80.3 178.6)">11</text>
<text x="195.1" y="178.6" transform="rotate(-90 195.1 178.6)">11</text>
<text x="79.3" y="183">AGND</text>
<text x="194.1" y="183">AGND</text>
</g>
<g font-size="1.4" fill="#000080">
<text x="75.7" y="23.7">R402</text>
<text x="185.4" y="23.7">R416</text>
<text x="56.4" y="24.6">R403</text>
<text x="56.4" y="26.6">4.7k</text>
<text x="75.7" y="25.4">12k</text>
<text x="82.8" y="29.6">U400A</text>
<text x="82.8" y="27.6">LMV774</text>
<text x="166.1" y="24.6">R417</text>
<text x="166.1" y="26.6">4.7k</text>
<text x="185.4" y="25.4">12k</text>
<text x="192.5" y="29.6">U401A</text>
<text x="192.5" y="27.6">LMV774</text>
<text x="67.6" y="30.9">R404</text>
<text x="67.6" y="32.5">3.3k</text>
<text x="177.3" y="30.9">R418</text>
<text x="177.3" y="32.5">3.3k</text>
<text x="60.7" y="40">R400</text>
<text x="60.7" y="41.6">4.7k</text>
<text x="79.8" y="40">R401</text>
<text x="79.8" y="41.6">10k</text>
<text x="170.4" y="40">R419</text>
<text x="170.4" y="41.6">4.7k</text>
<text x="189.5" y="40">R415</text>
<text x="189.5" y="41.6">10k</text>
<text x="80.8" y="47.9">C404</text>
<text x="190.5" y="47.9">C407</text>
<text x="80.8" y="49.1">100n</text>
<text x="190.5" y="49.1">100n</text>
<text x="57.4" y="61.1">R407</text>
<text x="57.4" y="63.2">4.7k</text>
<text x="76.7" y="60.3">R406</text>
<text x="76.7" y="61.9">12k</text>
<text x="83.8" y="64.2">LMV774</text>
<text x="165.1" y="64.2">R422</text>
<text x="184.4" y="63.4">R421</text>
<text x="184.4" y="65">12k</text>
<text x="68.6" y="67.4">R408</text>
<text x="68.6" y="69">3.3k</text>
<text x="83.8" y="66.2">U400B</text>
<text x="165.1" y="66.2">4.7k</text>
<text x="176.3" y="70.5">R423</text>
<text x="191.5" y="69.3">U401B</text>
<text x="191.5" y="67.2">LMV774</text>
<text x="61.7" y="76.6">R409</text>
<text x="80.8" y="76.6">R405</text>
<text x="176.3" y="72.1">3.3k</text>
<text x="61.7" y="78.2">4.7k</text>
<text x="80.8" y="78.2">10k</text>
<text x="169.4" y="79.6">R424</text>
<text x="169.4" y="81.2">4.7k</text>
<text x="188.5" y="79.6">R420</text>
<text x="188.5" y="81.2">10k</text>
<text x="81.8" y="84.5">C405</text>
<text x="81.8" y="85.7">100n</text>
<text x="189.5" y="87.5">C408</text>
<text x="189.5" y="88.8">100n</text>
<text x="74.7" y="95.9">R411</text>
<text x="55.4" y="96.7">R412</text>
<text x="55.4" y="98.7">4.7k</text>
<text x="74.7" y="97.5">12k</text>
<text x="81.8" y="101.8">U400C</text>
<text x="81.8" y="99.7">LMV774</text>
<text x="167.1" y="99.7">R427</text>
<text x="167.1" y="101.8">4.7k</text>
<text x="186.4" y="98.9">R426</text>
<text x="186.4" y="100.5">12k</text>
<text x="66.5" y="103">R413</text>
<text x="66.5" y="104.6">3.3k</text>
<text x="178.3" y="106">R428</text>
<text x="178.3" y="107.7">3.3k</text>
<text x="193.5" y="104.8">U401C</text>
<text x="193.5" y="102.8">LMV774</text>
<text x="59.6" y="112.1">R414</text>
<text x="59.6" y="113.7">4.7k</text>
<text x="78.7" y="112.1">R410</text>
<text x="78.7" y="113.7">10k</text>
<text x="171.4" y="115.2">R429</text>
<text x="171.4" y="116.8">4.7k</text>
<text x="190.5" y="115.2">R425</text>
<text x="190.5" y="116.8">10k</text>
<text x="79.8" y="120.1">C406</text>
<text x="79.8" y="121.3">100n</text>
<text x="191.5" y="123.1">C409</text>
<text x="191.5" y="124.3">100n</text>
<text x="78.7" y="131.2">LMV774</text>
<text x="78.7" y="133.3">U400D</text>
<text x="190.5" y="135.3">U401D</text>
<text x="190.5" y="133.3">LMV774</text>
<text x="62.5" y="165.8">C402</text>
<text x="70.6" y="165.8">C403</text>
<text x="177.3" y="165.8">C400</text>
<text x="185.4" y="165.8">C401</text>
<text x="62.5" y="168.8">100n</text>
<text x="70.6" y="168.8">100n</text>
<text x="86.9" y="170.9">U400E</text>
<text x="86.9" y="172.9">LMV774</text>
<text x="177.3" y="168.8">100n</text>
<text x="185.4" y="168.8">100n</text>
<text x="199.6" y="168.8">U401E</text>
<text x="199.6" y="177">LMV774</text>
</g>
</svg>
